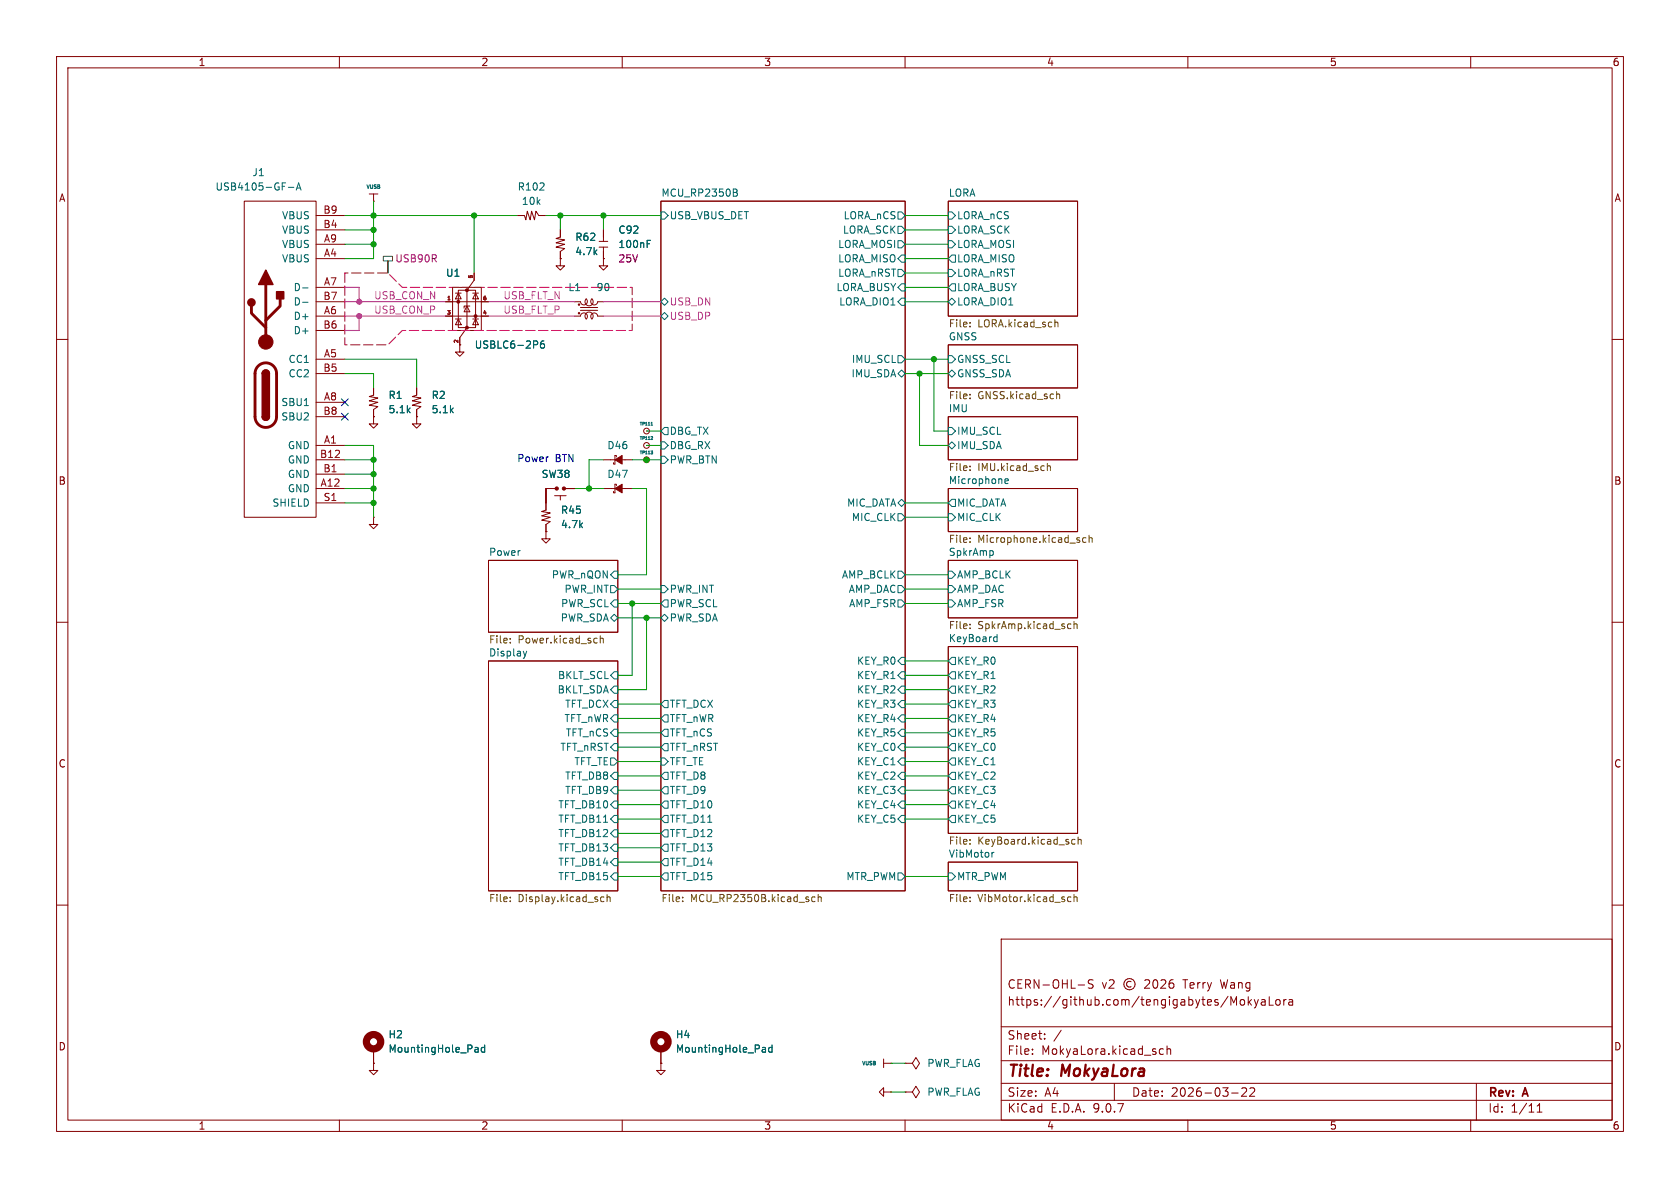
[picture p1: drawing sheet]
<svg xmlns="http://www.w3.org/2000/svg" width="297mm" height="210mm" viewBox="0 0 297 210" stroke-linecap="round" stroke-linejoin="round" font-family="sans-serif">
<g fill="none" stroke="#840000" stroke-width=".18">
<path d="M10 10h277v190h-277zM12 12h273v186h-273zM60 10v2M110 10v2M160 10v2M210 10v2M260 10v2M43.2 35.6h12.7v55.8h-12.7zM55.9 38.1h5.1M65.3 34.3h1.5M66 35.6h.1M66 34.3v1.3"/>
<path d="M91.4 38.1h1.3l.3 .8 .2-1.6 .5 1.6 .3-1.6 .5 1.6 .2-1.6 .5 .8h1.3M116.8 35.6h43.2v121.9h-43.2zM167.6 35.6h22.9v20.3h-22.9zM55.9 40.6h5.1M55.9 43.2h5.1M55.9 45.7h5.1M55.9 50.8h5.1M55.9 53.3h5.1M55.9 55.9h5.1M55.9 58.4h5.1M78.7 53.3h7.7M78.7 55.9h7.7"/>
<path d="M80 50.8h5.1v7.6h-5.1zM80.5 56.4h1M80.5 51.8h1M81 51.8l.5 1h-1zM81 56.4l.5 1h-1zM81 51.3h3.1v6.6h-3.1zM82.5 54.1l.6 1h-1.1zM83.1 54.1h-1.1v.4M83.6 56.4h1M83.6 51.8h1M83.8 48.3v1.2l-1.3 1.8v6.6l-1.2 1.8v2.5h.7l-.7 .8-.8-.8h.8M84.1 51.8l.5 1h-1z"/>
<path d="M84.1 56.4l.5 1h-1zM99.1 45.7v1.3h.7l-.7 .8-.8-.8h.8M99.1 45.7h.1M99.1 40.6v1.3l-.8 .3 1.5 .2-1.5 .5 1.5 .3-1.5 .5 1.5 .2-.7 .6v1.2M101.6 55.9h1a.59 .59 0 0 1 .9-.5 .59 .59 0 0 1 .1 .9 .71 .71 0 0 1 0-.9 .71 .71 0 0 1 1 0 .71 .71 0 0 1 0 1 .61 .61 0 0 1 .2-1 .61 .61 0 0 1 .9 .5h1M101.6 53.3h1a.59 .59 0 0 0 .9 .6 .59 .59 0 0 0 .1-1 .7 .7 0 0 0 0 1 .7 .7 0 0 0 1 0 .7 .7 0 0 0 0-1 .62 .62 0 0 0 .2 1 .62 .62 0 0 0 .9-.6h1M102.6 54.9h3.1M102.6 54.4h3.1M105.9 42.7h1.5M105.9 43.7h1.5M106.7 45.7v1.3h.7l-.7 .8-.8-.8h.8M106.7 45.7h.1"/>
<path d="M106.7 40.6v2.1M106.7 43.7v2M10 60h2M55.9 63.5h5.1M55.9 66h5.1M55.9 71.1h5.1M55.9 73.7h5.1M55.9 78.7h5.1M66 68.6v1.3l-.7 .2 1.5 .3-1.5 .5 1.5 .2-1.5 .5 1.5 .3-.8 .5v1.3M66 73.7v1.2h.8l-.8 .8-.7-.8h.7M66 73.7h.1M73.7 73.7v1.2h.7l-.7 .8-.8-.8h.8"/>
<path d="M73.7 73.7h.1M73.7 68.6v1.3l-.8 .2 1.5 .3-1.5 .5 1.5 .2-1.5 .5 1.5 .3-.7 .5v1.3M114.3 76.2h.1M114.3 78.7h.1M167.6 73.7h22.9v7.6h-22.9zM167.6 61h22.9v7.6h-22.9zM285 60h2M55.9 81.3h5.1M55.9 83.8h5.1M55.9 86.4h5.1M55.9 88.9h5.1M66 91.4v1.3h.8l-.8 .8-.7-.8h.7"/>
<path d="M66 91.4h.1M86.4 99.1h22.8v12.7h-22.8zM96.5 94v1.3h.8l-.8 .7-.7-.7h.7M96.5 94h.1M98 87.6h2.1M98.4 86.4h-1.9v3.8l-.7 .2 1.5 .3-1.5 .5 1.5 .2-1.5 .5 1.5 .3-.8 .5v1.3M99.1 87.6v.8M99.7 86.4h1.9M106.7 81.3h5.1M106.7 86.4h5.1M109 85.9v-.3h-.3v1.5h-.2v-.2M109 80.8v-.3h-.3v1.5h-.2v-.2"/>
<path d="M114.3 81.3h.1M167.6 86.4h22.9v7.6h-22.9zM167.6 99.1h22.9v10.1h-22.9zM10 110h2M86.4 116.8h22.8v40.7h-22.8zM167.6 114.3h22.9v33h-22.9zM285 110h2M167.6 152.4h22.9v5.1h-22.9zM10 160h2M177 166h108v32h-108zM190.6 174.1h1.1M193.2 173.3l-.5-.1-.2 .1v.5l.6 .3 .1 .3-.2 .3-.6-.1"/>
<path d="M200 173.6a.52 .52 0 0 0-.8 .4 .52 .52 0 0 0 .8 .4M202.4 173.3l.6-.1 .2 .1v.3l-.9 1.1h.9M204 173.3l.2-.1a.81 .81 0 0 1 .6 .6 .81 .81 0 0 1-.3 .8l-.2 .1a.81 .81 0 0 1-.3-1.4zM205.2 173.3l.6-.1 .2 .1 .1 .3-.9 1.1h.9M207.4 173.2a.59 .59 0 0 0-.7 .6v.6l.1 .2 .4 .1 .3-.1v-.5l-.1-.3h-.4l-.3 .3M218.1 177.3l.5-1.1v1.5M219.3 176.8l.2-.1 .5 .1v.6l-.1 .2-.4 .1-.2-.1zM220.7 176.2v1.5M220.8 177.1l.4 .6M221.2 176.7l-.5 .6M221.7 176.7l.4 1M222.1 177.7l-.1 .4-.3 .1"/>
<path d="M222.5 176.7l-.4 1M223 176.8h.6l.1 .9M223.7 177.1h-.5a.29 .29 0 0 0-.3 .3 .29 .29 0 0 0 .3 .3l.5-.1M224.4 176.2v1.5h.7M225.6 176.8l.2-.1 .4 .1 .1 .6-.1 .2-.4 .1-.2-.1zM227 176.7v1M227.4 176.7l-.3 .1-.1 .2M227.9 176.8h.6v.9M228.5 177.1h-.5a.29 .29 0 0 0-.2 .3 .29 .29 0 0 0 .2 .3l.5-.1M285 160h2M60 198v2M66 188v1.2h.8l-.8 .8-.7-.8h.7"/>
<path d="M66 188h.1M66 185.4v2.6M110 198v2M116.8 188v1.2h.8l-.8 .8-.7-.8h.7M116.8 188h.1M116.8 185.4v2.6M156.2 193v-.7l-.8 .7 .8 .8v-.8h1.3M156.2 187.2v1.5M156.2 188h1.3M157.5 193h.1M157.5 188h.1M160 198v2"/>
<path d="M160 193h1.3l.6-1 .7 1-.7 1.1-.6-1.1M160 193h.1M160 188h1.3l.6-1.1 .7 1.1-.7 1-.6-1M160 188h.1M177 194.5h108M177 191.5h108M177 187.5h108M177 181.5h108M182.5 186.3v.1M182.5 185.5v.1M184.7 183.6v.1M184.7 182.8v.1"/>
<path d="M187.6 182.1l-1.3 2M197 191.5v3M205.7 185.5l-.5-.1-.2 .3v.4l.1 .2h.6M206.3 185.5l.2-.1 .4 .1 .1 .9M206.3 184.9v1.5M210 198v2M217.7 193.2h1.2M219.5 192.4l.6-.1 .2 .1 .1 .3-.9 1.1h.9M221 192.4l.5-.1 .2 .1 .1 .3-.9 1.1h.9M260 198v2M261 191.5v6.5M271.7 196.6h.9"/>
<path d="M271.7 195.5l.5-.4v1.5"/>
<circle cx="114.3" cy="76.2" r=".51"/>
<circle cx="114.3" cy="78.7" r=".51"/>
<circle cx="114.3" cy="81.3" r=".51"/>
<circle cx="199.7" cy="174" r="1"/>
</g>
<g fill="none" stroke="#006464" stroke-width=".18">
<path d="M51 33.1h.9M52.4 33.6l.4-1.3 .4 1.3M52.5 33.2h.6M116.8 37.5h.7l.6 .6-.6 .6h-.7zM129.6 33.4l.6 .1 .1 .3-.2 .2M129.6 34h.5M130.1 34l.3 .3-.1 .3-.7 .1M158.7 37.5h.7l.6 .6-.6 .6h-.7zM167.6 37.5h.7l.6 .6-.6 .6h-.7zM53.5 50.9h1M53.5 53.4h1M114.4 43.1h.4"/>
<path d="M114.4 42.5h.6M116.8 55.9l.7-.7 .6 .7-.6 .6zM116.8 53.3l.7-.6 .6 .6-.6 .7zM158.7 47.6h.7l.6 .7-.6 .6h-.7zM158.7 40h.7l.6 .6-.6 .7h-.7zM158.7 42.5h.7l.6 .7-.6 .6h-.7zM159.4 45.1h.6v1.3h-.6l-.7-.7zM159.4 52.7h.6v1.3h-.6l-.7-.7zM159.4 50.2h.6v1.2h-.6l-.7-.6zM167.6 42.5h.7l.6 .7-.6 .6h-.7zM167.6 47.6h.7l.6 .7-.6 .6h-.7zM167.6 53.3l.7-.6 .6 .6-.6 .7z"/>
<path d="M167.6 40h.7l.6 .6-.6 .7h-.7zM168.3 45.1h.6v1.3h-.6l-.7-.7zM168.3 50.2h.6v1.2h-.6l-.7-.6zM94.9 60.3l.2 .2-.2 .4M96.1 60.3h-.3a.86 .86 0 0 0 0 1.2l.4-.1 .1-.4-.3-.2h-.2l-.3 .2M115.1 79.7h.3l-.2 .2M115.1 75.2h.3M115.1 74.8l.1-.1v.5M115.3 79.9l.1 .1-.1 .2M115.3 77.2l.1 .2-.3 .3h.3M116.8 78.1h.7l.6 .6-.6 .7h-.7zM117.5 75.6h.6v1.2h-.6l-.7-.6z"/>
<path d="M158.7 62.9h.7l.6 .6-.6 .6h-.7zM158.7 66l.7-.6 .6 .6-.6 .7zM167.6 75.6h.7l.6 .6-.6 .6h-.7zM167.6 78.7l.7-.6 .6 .6-.6 .7zM167.6 62.9h.7l.6 .6-.6 .6h-.7zM167.6 66l.7-.6 .6 .6-.6 .7zM116.8 80.6h.7l.6 .7-.6 .6h-.7zM158.7 90.8h.7l.6 .6-.6 .7h-.7zM159.4 88.3l.6 .6-.6 .6-.7-.6zM167.6 90.8h.7l.6 .6-.6 .7h-.7zM168.3 88.3h.6v1.2h-.6l-.7-.6zM175.4 97.3l.2 .3v.3l-.2 .3"/>
<path d="M177.7 85.1l.6-.2-.1-.2-.4-.1-.1 .2v.6h.5M92.5 115.1l.3 .9M92.8 116l-.1 .3M93.1 115.1l-.3 .9M107.9 109.2l.7-.6 .6 .6-.6 .7zM107.9 103.5h.7l.6 .6-.6 .7h-.7zM108.6 106h.6v1.3h-.6l-.7-.6zM108.6 101h.6v1.2h-.6l-.7-.6zM108.6 118.7h.6v1.3h-.6l-.7-.6zM116.8 109.2l.7-.6 .6 .6-.6 .7zM116.8 103.5h.7l.6 .6-.6 .7h-.7zM117.5 106h.6v1.3h-.6l-.7-.6z"/>
<path d="M158.7 101h.7l.6 .6-.6 .6h-.7zM158.7 103.5h.7l.6 .6-.6 .7h-.7zM158.7 106h.7l.6 .7-.6 .6h-.7zM159.4 116.2h.6v1.3h-.6l-.7-.7zM159.4 118.7h.6v1.3h-.6l-.7-.6zM167.6 101h.7l.6 .6-.6 .6h-.7zM167.6 106h.7l.6 .7-.6 .6h-.7zM167.6 103.5h.7l.6 .6-.6 .7h-.7zM168.3 118.7h.6v1.3h-.6l-.7-.6zM168.3 116.2h.6v1.3h-.6l-.7-.7zM175.9 112.6h.4M176.3 112.2v1.2"/>
<path d="M176.3 113.4h-.4M107.9 139.7l.7-.6h.6v1.2h-.6zM107.9 134h.7l.6 .6-.6 .7h-.7zM107.9 129.5l.7-.6h.6v1.3h-.6zM107.9 127l.7-.6h.6v1.2h-.6zM108.6 136.5h.6v1.3h-.6l-.7-.6zM108.6 121.3h.6v1.3h-.6l-.7-.7zM108.6 123.8h.6v1.3h-.6l-.7-.6zM108.6 131.4h.6v1.3h-.6l-.7-.6zM116.8 134h.7l.6 .6-.6 .7h-.7zM117.5 131.4h.6v1.3h-.6l-.7-.6zM117.5 126.4h.6v1.2h-.6l-.7-.6z"/>
<path d="M117.5 123.8h.6v1.3h-.6l-.7-.6zM117.5 128.9h.6v1.3h-.6l-.7-.7zM117.5 136.5h.6v1.3h-.6l-.7-.6zM117.5 139.1h.6v1.2h-.6l-.7-.6zM159.4 121.3h.6v1.3h-.6l-.7-.7zM159.4 128.9h.6v1.3h-.6l-.7-.7zM159.4 126.4h.6v1.2h-.6l-.7-.6zM159.4 123.8h.6v1.3h-.6l-.7-.6zM159.4 134h.6v1.3h-.6l-.7-.7zM159.4 139.1h.6v1.2h-.6l-.7-.6zM159.4 131.4h.6v1.3h-.6l-.7-.6zM159.4 136.5h.6v1.3h-.6l-.7-.6z"/>
<path d="M168.3 121.3h.6v1.3h-.6l-.7-.7zM168.3 139.1h.6v1.2h-.6l-.7-.6zM168.3 131.4h.6v1.3h-.6l-.7-.6zM168.3 123.8h.6v1.3h-.6l-.7-.6zM168.3 136.5h.6v1.3h-.6l-.7-.6zM168.3 128.9h.6v1.3h-.6l-.7-.7zM168.3 126.4h.6v1.2h-.6l-.7-.6zM168.3 134h.6v1.3h-.6l-.7-.7zM107.9 147.3l.7-.6h.6v1.3h-.6zM107.9 144.8l.7-.7h.6v1.3h-.6zM108.6 141.6h.6v1.3h-.6l-.7-.7zM108.6 149.2h.6v1.3h-.6l-.7-.6z"/>
<path d="M108.6 154.3h.6v1.3h-.6l-.7-.7zM108.6 151.8h.6v1.2h-.6l-.7-.6zM117.5 149.2h.6v1.3h-.6l-.7-.6zM117.5 141.6h.6v1.3h-.6l-.7-.7zM117.5 144.1h.6v1.3h-.6l-.7-.6zM117.5 146.7h.6v1.3h-.6l-.7-.7zM117.5 151.8h.6v1.2h-.6l-.7-.6zM117.5 154.3h.6v1.3h-.6l-.7-.7zM158.7 154.3h.7l.6 .6-.6 .7h-.7zM159.4 144.1h.6v1.3h-.6l-.7-.6zM159.4 141.6h.6v1.3h-.6l-.7-.7zM167.6 154.3h.7l.6 .6-.6 .7h-.7z"/>
<path d="M168.3 144.1h.6v1.3h-.6l-.7-.6zM168.3 141.6h.6v1.3h-.6l-.7-.7zM175.4 150.7v.8M175.7 150.7l-.3 .2M84.1 185.2h.4v.8M84.5 185.9l-.4 .1M84.5 185.5h-.4M85.7 185.2h-.4l-.2 .2 .1 .5h.5M85.7 184.7v1.3M134.9 185.2h.4v.8M135.3 185.9l-.4 .1M135.3 185.5h-.4"/>
<path d="M136.5 185.2h-.4l-.2 .2 .1 .5h.5M136.5 184.7v1.3"/>
</g>
<g fill="none" stroke="#725600" stroke-width=".18">
<path d="M171.5 57.7v.1M171.5 57v.1M186.5 57.1l.2-.2 .3 .1v.8M171.5 69.7v.1M171.5 70.4v.1M186.8 69.2v1.3M186.8 69.8l.2-.2 .3 .1v.8M171.5 82.4v.1M171.5 83.1v.1M171.5 95.1v.1M171.5 95.8v.1M185.2 81.9v1.3"/>
<path d="M185.2 82.5l.1-.2 .3 .1 .1 .8M192 95.1l-.4-.1-.2 .3 .1 .5h.5M192.5 95.2l.2-.2 .3 .1 .1 .8M192.5 94.6v1.3M90.2 113.5v.2M90.2 112.9v.1M105.4 112.8l.2 .1M105.6 113.6l-.2 .1M106.1 112.4v1.3M106.1 112.9l.2-.1 .3 .1 .1 .8M171.5 110.3v.2M171.5 111v.1"/>
<path d="M189 110.3h.3M189.3 111.1h-.3M189.9 110.4l.2-.1h.3v.8M189.9 109.9v1.2M90.2 158.6v.1M90.2 159.3v.1M106.2 159.3l.2 .1 .4-.1M106.8 158.6l-.4-.1-.2 .2M107.3 158.7l.2-.2 .3 .1 .1 .8M107.3 158.1v1.3M120.7 159.3v.1M120.7 158.6v.1"/>
<path d="M143.5 159.1l.2 .3 .4-.1M144.1 158.6l-.4-.1-.2 .3M144.6 158.7l.2-.2 .3 .1 .1 .8M144.6 158.1v1.3M171.5 148.4v.2M171.5 149.1v.1M171.5 158.6v.1M171.5 159.3v.1M188.8 159.3l.2 .1 .3-.1M189.3 158.6l-.3-.1-.2 .2M189.5 149l.2 .2h.4M189.9 158.1v1.3"/>
<path d="M189.9 158.7l.2-.2 .3 .1v.8M190.1 148.4h-.4l-.2 .2M190.6 148.5l.2-.1h.3v.8M190.6 148v1.2"/>
</g>
<g fill="#840000" stroke="#840000" stroke-width=".25">
<path d="M47 47.8l1.3 2.5h-2.6z"/>
<path d="M46.4 66h1.2v7.7h-1.2z"/>
<path d="M46.5 65.6a.64 .64 0 0 1 .7-.1 .64 .64 0 0 1 .4 .5h-1.2z"/>
<path d="M46.4 73.7h1.2a.64 .64 0 0 1-.6 .6 .64 .64 0 0 1-.6-.6z"/>
<path d="M48.9 51.6h1.3v1.2h-1.3z"/>
<circle cx="44.4" cy="53.5" r=".63"/>
</g>
<path d="M44.4 54.1v1.3l2.6 2.5M47 50.3v10.2M49.5 52.8v1.3l-2.5 2.5M45.6 64.7a1.9 1.9 0 0 1 2.1-.4 1.9 1.9 0 0 1 1.2 1.7v7.7a1.91 1.91 0 0 1-1.9 1.9 1.91 1.91 0 0 1-1.9-1.9v-7.8l.2-.6z" fill="none" stroke="#840000" stroke-width=".51"/>
<g fill="#840000" stroke="#840000" stroke-width=".18">
<path d="M108.7 86.4l1.3-.8v1.5z"/>
<path d="M108.7 81.3l1.3-.8v1.5z"/>
<circle cx="47" cy="60.5" r="1.27"/>
<circle cx="102.4" cy="55.4" r=".13"/>
<circle cx="102.4" cy="53.8" r=".13"/>
<circle cx="81" cy="53.3" r=".25"/>
<circle cx="82.5" cy="51.3" r=".25"/>
<circle cx="82.5" cy="57.9" r=".25"/>
<circle cx="84.1" cy="55.9" r=".25"/>
<circle cx="98.4" cy="86.4" r=".28"/>
<circle cx="99.7" cy="86.4" r=".28"/>
</g>
<path d="M46.4 66a.64 .64 0 0 1 .6-.6 .64 .64 0 0 1 .6 .6M46.4 73.7a.64 .64 0 0 0 .6 .6 .64 .64 0 0 0 .6-.6" fill="none" stroke="#840000" stroke-width=".25"/>
<g fill="none" stroke="#840000" stroke-width="1.3">
<circle cx="66" cy="184.1" r="1.27"/>
<circle cx="116.8" cy="184.1" r="1.27"/>
</g>
<path d="M79.2 53h.4" fill="none" stroke="#a90000" stroke-width=".18"/>
<path d="M67.8 45.3h1.6v.8h-.8v2.2v-2.2h-.8z" fill="none" stroke="#484848" stroke-width=".18"/>
<path d="M61 48.3v12.7h7.6l2.5-2.6h40.7v-7.6h-40.7l-2.5-2.5h-7.6" fill="none" stroke="#f00" stroke-width=".18" stroke-dasharray="1.7 .6"/>
<g fill="none" stroke="#009600" stroke-width=".18">
<path d="M61 38.1h30.4M66 35.6v10.1h-5M83.8 38.1v10.2M96.5 38.1h20.3M99.1 38.1v2.5M106.7 38.1v2.5M160 38.1h7.6M61 40.6h5M61 43.2h5M160 53.3h7.6M160 50.8h7.6M160 40.6h7.6"/>
<path d="M160 45.7h7.6M160 43.2h7.6M160 48.3h7.6M61 66h5v2.6M61 78.7h5v12.7M61 63.5h12.7v5.1M114.3 78.7h2.5M114.3 76.2h2.5M160 63.5h7.6M160 66h7.6M162.6 66v12.7h5M165.1 63.5v12.7h2.5"/>
<path d="M61 88.9h5M61 83.8h5M61 86.4h5M61 81.3h5M101.6 86.4h5.1M106.7 81.3h-2.6v5.1M111.8 86.4h2.5v15.2h-5.1M111.8 81.3h5M160 88.9h7.6M160 91.4h7.6M109.2 109.2h7.6M109.2 104.1h7.6"/>
<path d="M109.2 106.7h7.6M111.8 106.7v12.7h-2.6M114.3 109.2v12.7h-5.1M160 104.1h7.6M160 106.7h7.6M160 119.4h7.6M160 101.6h7.6M160 116.8h7.6M109.2 132.1h7.6M109.2 127h7.6M109.2 124.5h7.6M109.2 134.6h7.6"/>
<path d="M109.2 139.7h7.6M109.2 137.2h7.6M109.2 129.5h7.6M160 132.1h7.6M160 127h7.6M160 121.9h7.6M160 124.5h7.6M160 134.6h7.6M160 139.7h7.6M160 137.2h7.6M160 129.5h7.6M109.2 144.8h7.6"/>
<path d="M109.2 142.2h7.6M109.2 154.9h7.6M109.2 152.4h7.6M109.2 149.9h7.6M109.2 147.3h7.6M160 144.8h7.6M160 142.2h7.6M160 154.9h7.6M157.5 188h2.5M157.5 193h2.5"/>
</g>
<path d="M61 55.9h17.7M61 53.3h17.7M61 50.8h2.5v2.5M63.5 55.9v2.5h-2.5M86.4 55.9h15.2M86.4 53.3h15.2M106.7 55.9h10.1M106.7 53.3h10.1" fill="none" stroke="#c117ff" stroke-width=".2"/>
<path d="M60.4 70.5l1.2 1.2M60.4 73.1l1.2 1.2M61.6 70.5l-1.2 1.2M61.6 73.1l-1.2 1.2" fill="none" stroke="#000084" stroke-width=".18"/>
<g fill="#009600" stroke="#009600" stroke-width=".18">
<circle cx="165.1" cy="63.5" r=".46"/>
<circle cx="162.6" cy="66" r=".46"/>
<circle cx="66" cy="81.3" r=".46"/>
<circle cx="66" cy="88.9" r=".46"/>
<circle cx="66" cy="83.8" r=".46"/>
<circle cx="66" cy="86.4" r=".46"/>
<circle cx="114.3" cy="109.2" r=".46"/>
<circle cx="106.7" cy="38.1" r=".46"/>
<circle cx="99.1" cy="38.1" r=".46"/>
<circle cx="66" cy="40.6" r=".46"/>
<circle cx="83.8" cy="38.1" r=".46"/>
<circle cx="66" cy="38.1" r=".46"/>
<circle cx="66" cy="43.2" r=".46"/>
<circle cx="104.1" cy="86.4" r=".46"/>
<circle cx="114.3" cy="81.3" r=".46"/>
<circle cx="111.8" cy="106.7" r=".46"/>
</g>
<g fill="#c117ff" stroke="#c117ff" stroke-width=".18">
<circle cx="63.5" cy="55.9" r=".46"/>
<circle cx="63.5" cy="53.3" r=".46"/>
</g>
<g font-size="2.8" fill="#840000">
<text x="178" y="190.9">Title:</text>
<text x="187.7" y="190.9">MokyaLora</text>
</g>
<g font-size="2.1" fill="#840000">
<text x="178" y="178">https://github.com/tengigabytes/MokyaLora</text>
<text x="178" y="175">CERN-OHL-S</text>
<text x="194.7" y="175">v2</text>
<text x="209.5" y="175">Terry</text>
<text x="216.2" y="175">Wang</text>
<text x="178" y="184">Sheet:</text>
<text x="178" y="186.7">File:</text>
<text x="184.1" y="186.7">MokyaLora.kicad_sch</text>
<text x="178" y="196.9">KiCad</text>
<text x="178" y="194.1">Size:</text>
<text x="184.7" y="194.1">A4</text>
<text x="185.7" y="196.9">E.D.A.</text>
<text x="193.3" y="196.9">9.0.7</text>
<text x="200" y="194.1">Date:</text>
<text x="207" y="194.1">2026-03-22</text>
<text x="263" y="194.3">Rev:</text>
<text x="263" y="196.9">Id:</text>
<text x="267.1" y="196.9">1/11</text>
<text x="269.4" y="194.3">A</text>
</g>
<g font-size="1.8" fill="#840000">
<text x="35" y="11.9">1</text>
<text x="85" y="11.9">2</text>
<text x="135" y="11.9">3</text>
<text x="185" y="11.9">4</text>
<text x="235" y="11.9">5</text>
<text x="285" y="11.9">6</text>
<text x="10.3" y="35.9">A</text>
<text x="285.3" y="35.9">A</text>
<text x="10.3" y="85.9">B</text>
<text x="285.3" y="85.9">B</text>
<text x="10.3" y="135.9">C</text>
<text x="285.3" y="135.9">C</text>
<text x="10.3" y="185.9">D</text>
<text x="285.3" y="185.9">D</text>
<text x="35" y="199.9">1</text>
<text x="85" y="199.9">2</text>
<text x="135" y="199.9">3</text>
<text x="185" y="199.9">4</text>
<text x="235" y="199.9">5</text>
<text x="285" y="199.9">6</text>
</g>
<g font-size="1.8" fill="#006464">
<text x="38" y="33.9">USB4105-GF-A</text>
<text x="44.5" y="31.3">J1</text>
<text x="91.4" y="33.9">R102</text>
<text x="116.8" y="34.8">MCU_RP2350B</text>
<text x="167.6" y="34.8">LORA</text>
<text x="49.8" y="39">VBUS</text>
<text x="49.8" y="41.5">VBUS</text>
<text x="92.2" y="36.4">10k</text>
<text x="109.2" y="41.5">C92</text>
<text x="118.3" y="39">USB_VBUS_DET</text>
<text x="148.9" y="41.5">LORA_SCK</text>
<text x="149" y="39">LORA_nCS</text>
<text x="169.1" y="39">LORA_nCS</text>
<text x="169.1" y="41.5">LORA_SCK</text>
<text x="49.8" y="44">VBUS</text>
<text x="49.8" y="46.6">VBUS</text>
<text x="101.6" y="45.3">4.7k</text>
<text x="101.6" y="42.8">R62</text>
<text x="109.2" y="44">100nF</text>
<text x="148.1" y="46.6">LORA_MISO</text>
<text x="148.1" y="44">LORA_MOSI</text>
<text x="169.1" y="44">LORA_MOSI</text>
<text x="169.1" y="46.6">LORA_MISO</text>
<text x="51.8" y="51.7">D-</text>
<text x="78.7" y="49.1">U1</text>
<text x="100.4" y="51.7">L1</text>
<text x="105.4" y="51.7">90</text>
<text x="147.8" y="51.7">LORA_BUSY</text>
<text x="148.1" y="49.1">LORA_nRST</text>
<text x="169.1" y="49.1">LORA_nRST</text>
<text x="169.1" y="51.7">LORA_BUSY</text>
<text x="51.8" y="54.2">D-</text>
<text x="51.8" y="56.7">D+</text>
<text x="51.8" y="59.3">D+</text>
<text x="148.3" y="54.2">LORA_DIO1</text>
<text x="167.6" y="58.2">File:</text>
<text x="169.1" y="54.2">LORA_DIO1</text>
<text x="50.9" y="64.4">CC1</text>
<text x="83.8" y="61.8">USBLC6-2P6</text>
<text x="150.5" y="64.4">IMU_SCL</text>
<text x="167.6" y="60.2">GNSS</text>
<text x="169.1" y="64.4">GNSS_SCL</text>
<text x="49.6" y="72">SBU1</text>
<text x="50.9" y="66.9">CC2</text>
<text x="68.6" y="70.7">R1</text>
<text x="76.2" y="70.7">R2</text>
<text x="150.4" y="66.9">IMU_SDA</text>
<text x="169.1" y="66.9">GNSS_SDA</text>
<text x="49.6" y="74.5">SBU2</text>
<text x="68.6" y="73.3">5.1k</text>
<text x="76.2" y="73.3">5.1k</text>
<text x="118.3" y="77.1">DBG_TX</text>
<text x="167.6" y="72.9">IMU</text>
<text x="169.1" y="77.1">IMU_SCL</text>
<text x="50.8" y="79.6">GND</text>
<text x="50.8" y="82.1">GND</text>
<text x="107.3" y="79.6">D46</text>
<text x="118.3" y="82.1">PWR_BTN</text>
<text x="118.3" y="79.6">DBG_RX</text>
<text x="169.1" y="79.6">IMU_SDA</text>
<text x="48.1" y="89.8">SHIELD</text>
<text x="50.8" y="84.7">GND</text>
<text x="50.8" y="87.2">GND</text>
<text x="95.7" y="84.7">SW38</text>
<text x="107.3" y="84.7">D47</text>
<text x="149.6" y="89.8">MIC_DATA</text>
<text x="167.6" y="85.6">Microphone</text>
<text x="169.1" y="89.8">MIC_DATA</text>
<text x="99.1" y="93.6">4.7k</text>
<text x="99.1" y="91">R45</text>
<text x="150.5" y="92.3">MIC_CLK</text>
<text x="169.1" y="92.3">MIC_CLK</text>
<text x="86.4" y="98.3">Power</text>
<text x="167.6" y="96.3">File:</text>
<text x="167.6" y="98.3">SpkrAmp</text>
<text x="97.5" y="102.5">PWR_nQON</text>
<text x="99.1" y="107.5">PWR_SCL</text>
<text x="99.7" y="105">PWR_INT</text>
<text x="118.3" y="107.5">PWR_SCL</text>
<text x="118.3" y="105">PWR_INT</text>
<text x="148.7" y="102.5">AMP_BCLK</text>
<text x="150" y="105">AMP_DAC</text>
<text x="150" y="107.5">AMP_FSR</text>
<text x="169.1" y="102.5">AMP_BCLK</text>
<text x="169.1" y="107.5">AMP_FSR</text>
<text x="169.1" y="105">AMP_DAC</text>
<text x="99" y="110.1">PWR_SDA</text>
<text x="118.3" y="110.1">PWR_SDA</text>
<text x="167.6" y="113.6">KeyBoard</text>
<text x="86.4" y="114.1">File:</text>
<text x="86.4" y="116.1">Display</text>
<text x="151.4" y="117.7">KEY_R0</text>
<text x="169.1" y="117.7">KEY_R0</text>
<text x="98.5" y="122.8">BKLT_SDA</text>
<text x="98.5" y="120.2">BKLT_SCL</text>
<text x="99.8" y="125.3">TFT_DCX</text>
<text x="118.3" y="125.3">TFT_DCX</text>
<text x="151.4" y="120.2">KEY_R1</text>
<text x="151.4" y="122.8">KEY_R2</text>
<text x="151.4" y="125.3">KEY_R3</text>
<text x="169.1" y="120.2">KEY_R1</text>
<text x="169.1" y="122.8">KEY_R2</text>
<text x="169.1" y="125.3">KEY_R3</text>
<text x="99.7" y="127.9">TFT_nWR</text>
<text x="99.9" y="130.4">TFT_nCS</text>
<text x="118.3" y="127.9">TFT_nWR</text>
<text x="118.3" y="130.4">TFT_nCS</text>
<text x="151.4" y="130.4">KEY_R5</text>
<text x="151.4" y="127.9">KEY_R4</text>
<text x="169.1" y="130.4">KEY_R5</text>
<text x="169.1" y="127.9">KEY_R4</text>
<text x="99" y="132.9">TFT_nRST</text>
<text x="101.4" y="135.5">TFT_TE</text>
<text x="118.3" y="132.9">TFT_nRST</text>
<text x="118.3" y="135.5">TFT_TE</text>
<text x="151.4" y="135.5">KEY_C1</text>
<text x="151.4" y="132.9">KEY_C0</text>
<text x="169.1" y="132.9">KEY_C0</text>
<text x="169.1" y="135.5">KEY_C1</text>
<text x="98.6" y="143.1">TFT_DB10</text>
<text x="99.8" y="138">TFT_DB8</text>
<text x="99.8" y="140.6">TFT_DB9</text>
<text x="118.3" y="143.1">TFT_D10</text>
<text x="118.3" y="138">TFT_D8</text>
<text x="118.3" y="140.6">TFT_D9</text>
<text x="151.4" y="140.6">KEY_C3</text>
<text x="151.4" y="138">KEY_C2</text>
<text x="151.4" y="143.1">KEY_C4</text>
<text x="169.1" y="140.6">KEY_C3</text>
<text x="169.1" y="138">KEY_C2</text>
<text x="169.1" y="143.1">KEY_C4</text>
<text x="98.6" y="148.2">TFT_DB12</text>
<text x="98.6" y="145.6">TFT_DB11</text>
<text x="118.3" y="145.6">TFT_D11</text>
<text x="118.3" y="148.2">TFT_D12</text>
<text x="151.4" y="145.6">KEY_C5</text>
<text x="169.1" y="145.6">KEY_C5</text>
<text x="98.6" y="150.7">TFT_DB13</text>
<text x="98.6" y="155.8">TFT_DB15</text>
<text x="98.6" y="153.3">TFT_DB14</text>
<text x="118.3" y="150.7">TFT_D13</text>
<text x="118.3" y="153.3">TFT_D14</text>
<text x="118.3" y="155.8">TFT_D15</text>
<text x="149.5" y="155.8">MTR_PWM</text>
<text x="167.6" y="151.7">VibMotor</text>
<text x="169.1" y="155.8">MTR_PWM</text>
<text x="68.6" y="183.7">H2</text>
<text x="119.4" y="183.7">H4</text>
<text x="68.6" y="186.3">MountingHole_Pad</text>
<text x="119.4" y="186.3">MountingHole_Pad</text>
<text x="163.8" y="188.8">PWR_FLAG</text>
<text x="163.8" y="193.9">PWR_FLAG</text>
</g>
<g font-size="1.8" fill="#a90000">
<text x="57.1" y="37.8">B9</text>
<text x="57.1" y="40.4">B4</text>
<text x="57.2" y="42.9">A9</text>
<text x="57.2" y="45.5">A4</text>
<text x="57.1" y="53.1">B7</text>
<text x="57.2" y="50.5">A7</text>
<text x="57.1" y="58.2">B6</text>
<text x="57.2" y="55.6">A6</text>
<text x="57.1" y="65.8">B5</text>
<text x="57.2" y="63.2">A5</text>
<text x="57.2" y="70.9">A8</text>
<text x="57.1" y="73.4">B8</text>
<text x="56.5" y="81">B12</text>
<text x="57.1" y="83.6">B1</text>
<text x="57.2" y="78.5">A1</text>
<text x="56.6" y="86.1">A12</text>
<text x="57.1" y="88.6">S1</text>
</g>
<g font-size="1.8" fill="#840084">
<text x="69.8" y="46.6">USB90R</text>
<text x="109.2" y="46.6">25V</text>
</g>
<g font-size="1.8" fill="#c117ff">
<text x="66" y="53">USB_CON_N</text>
<text x="88.9" y="53">USB_FLT_N</text>
<text x="66" y="55.5">USB_CON_P</text>
<text x="88.9" y="55.5">USB_FLT_P</text>
<text x="118.3" y="56.7">USB_DP</text>
<text x="118.3" y="54.2">USB_DN</text>
</g>
<g font-size="1.8" fill="#725600">
<text x="172.9" y="58.2">LORA.kicad_sch</text>
<text x="167.6" y="70.9">File:</text>
<text x="172.9" y="70.9">GNSS.kicad_sch</text>
<text x="167.6" y="83.6">File:</text>
<text x="172.9" y="83.6">IMU.kicad_sch</text>
<text x="172.9" y="96.3">Microphone.kicad_sch</text>
<text x="167.6" y="111.5">File:</text>
<text x="172.9" y="111.5">SpkrAmp.kicad_sch</text>
<text x="91.6" y="114.1">Power.kicad_sch</text>
<text x="167.6" y="149.6">File:</text>
<text x="172.9" y="149.6">KeyBoard.kicad_sch</text>
<text x="86.4" y="159.8">File:</text>
<text x="91.6" y="159.8">Display.kicad_sch</text>
<text x="116.8" y="159.8">File:</text>
<text x="122.1" y="159.8">MCU_RP2350B.kicad_sch</text>
<text x="167.6" y="159.8">File:</text>
<text x="172.9" y="159.8">VibMotor.kicad_sch</text>
</g>
<g font-size="1.8" fill="#0000c2">
<text x="91.3" y="81.9">Power</text>
<text x="98.1" y="81.9">BTN</text>
</g>
<g font-size=".9" fill="#006464">
<text x="64.7" y="33.6">VUSB</text>
<text x="152.3" y="188.5">VUSB</text>
</g>
<g font-size=".9" fill="#a90000">
<text x="78.9" y="53.1">1</text>
<text x="83.6" y="49.4" transform="rotate(-90 83.6 49.4)">5</text>
<text x="85.3" y="53.1">6</text>
<text x="78.9" y="55.6">3</text>
<text x="85.3" y="55.6">4</text>
</g>
<text font-size=".9" fill="#840000" x="81" y="60.8" transform="rotate(-90 81 60.8)">2</text>
<g font-size=".7" fill="#006464">
<text x="113" y="75.4">TP111</text>
<text x="113" y="77.9">TP112</text>
<text x="113" y="80.5">TP113</text>
</g>
</svg>
